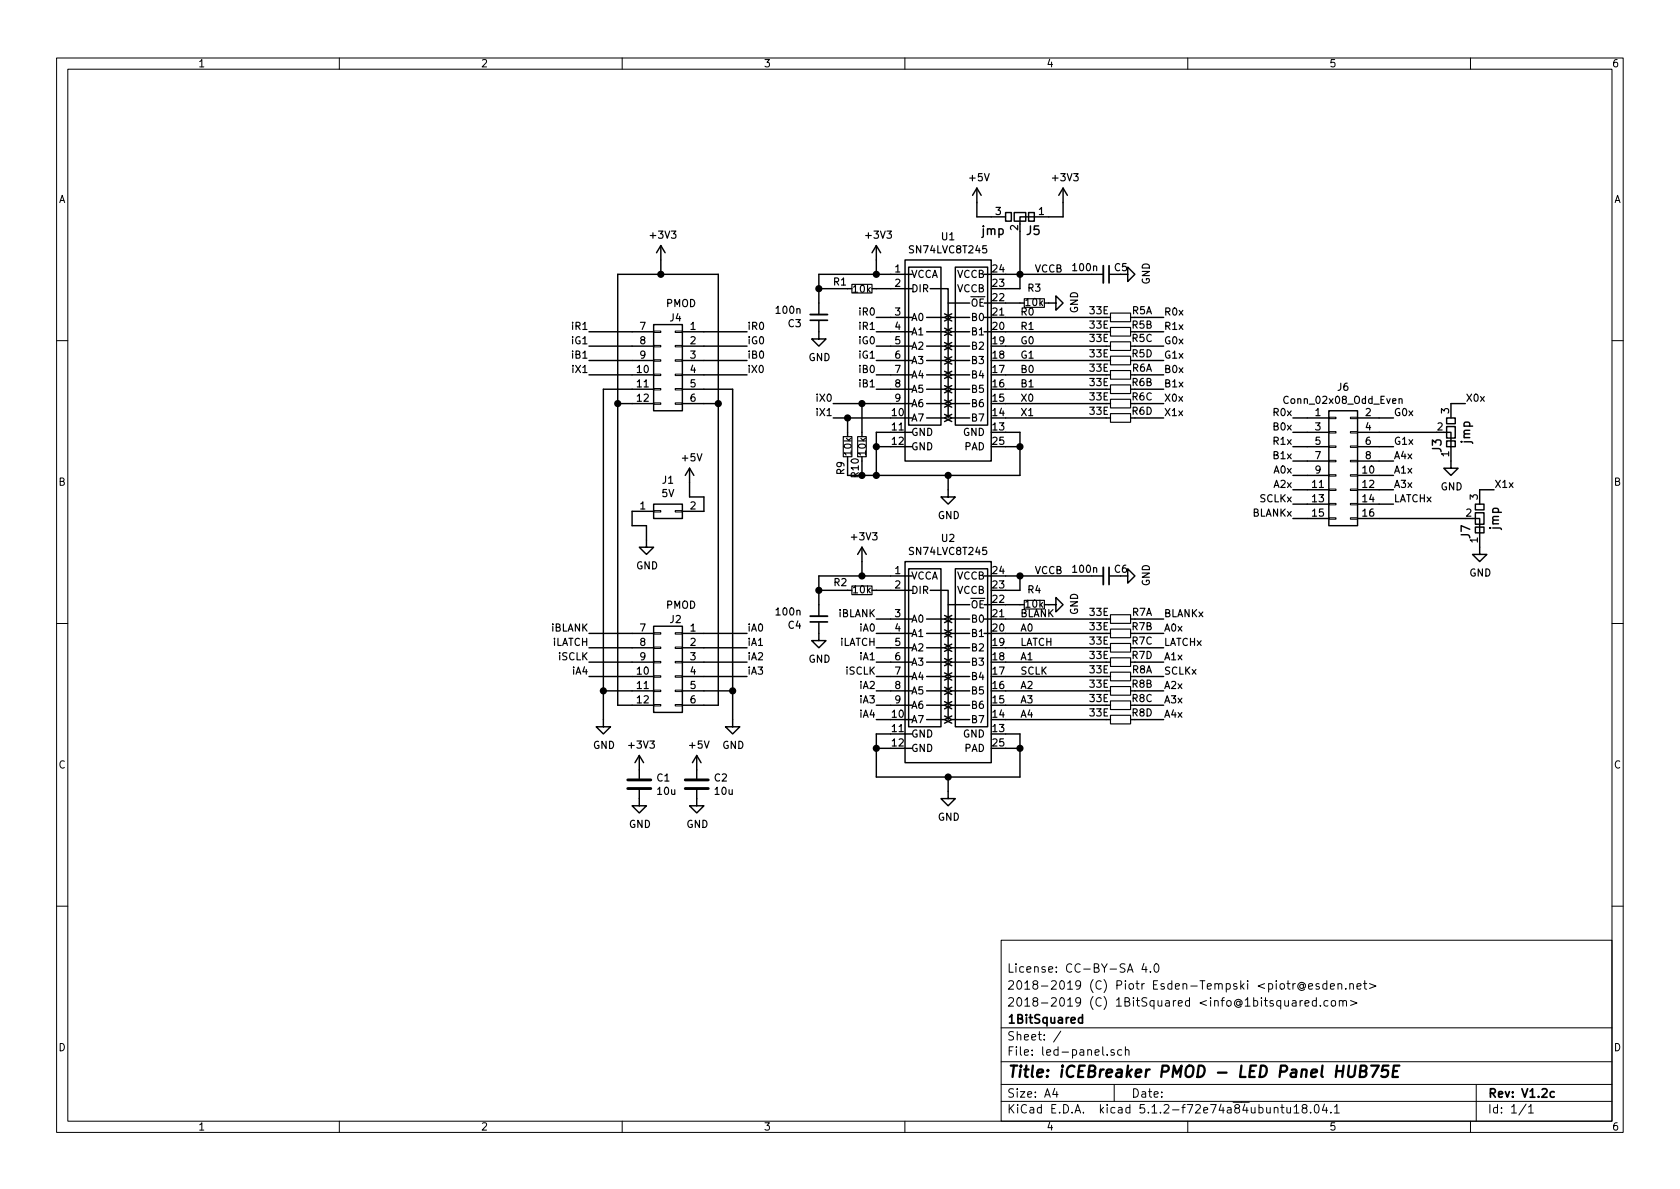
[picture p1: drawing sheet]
<svg xmlns="http://www.w3.org/2000/svg" width="297mm" height="210mm" viewBox="0 0 297 210" stroke-linecap="round" stroke-linejoin="round" font-family="sans-serif">
<g fill="none" stroke="#000" stroke-width=".18">
<path d="M10 10.3h277v189.9h-277zM12 12.2h273v186.1h-273zM60 10.3v1.9M110 10.3v1.9M160 10.3v1.9M210 10.3v1.9M260 10.3v1.9M115.6 58.5h1.2v.3h-1.2zM119.4 58.5h1.2v.3h-1.2zM10 60.2h2M115.6 71.2h1.2v.3h-1.2zM115.6 68.7h1.2v.3h-1.2z"/>
<path d="M115.6 66.2h1.2v.2h-1.2zM115.6 63.6h1.2v.3h-1.2zM115.6 61.1h1.2v.2h-1.2zM119.4 71.2h1.2v.3h-1.2zM119.4 68.7h1.2v.3h-1.2zM119.4 66.2h1.2v.2h-1.2zM119.4 63.6h1.2v.3h-1.2zM119.4 61.1h1.2v.2h-1.2zM234.9 78.9h1.3v.2h-1.3zM234.9 76.3h1.3v.3h-1.3zM234.9 73.8h1.3v.2h-1.3zM238.8 78.9h1.2v.2h-1.2z"/>
<path d="M238.8 76.3h1.2v.3h-1.2zM238.8 73.8h1.2v.2h-1.2zM285 60.2h2M115.6 90.3h1.2v.2h-1.2zM119.4 90.3h1.2v.2h-1.2zM234.9 91.6h1.3v.2h-1.3zM234.9 89h1.3v.3h-1.3zM234.9 86.5h1.3v.2h-1.3zM234.9 83.9h1.3v.3h-1.3zM234.9 81.4h1.3v.3h-1.3zM238.8 91.6h1.2v.2h-1.2zM238.8 89h1.2v.3h-1.2z"/>
<path d="M238.8 86.5h1.2v.2h-1.2zM238.8 83.9h1.2v.3h-1.2zM238.8 81.4h1.2v.3h-1.2zM10 110.3h2M115.6 119.5h1.2v.3h-1.2zM115.6 117h1.2v.2h-1.2zM115.6 114.4h1.2v.3h-1.2zM115.6 111.9h1.2v.2h-1.2zM119.4 119.5h1.2v.3h-1.2zM119.4 117h1.2v.2h-1.2zM119.4 114.4h1.2v.3h-1.2zM119.4 111.9h1.2v.2h-1.2z"/>
<path d="M285 110.3h2M115.6 124.6h1.2v.2h-1.2zM115.6 122h1.2v.3h-1.2zM119.4 124.6h1.2v.2h-1.2zM119.4 122h1.2v.3h-1.2zM10 160.2h2M177 166.3h108v32h-108zM202.3 170.4l-.4 1h.9M202.6 170.9v1M203.4 171.8v.1M204.3 170.5l.1-.1a.8 .8 0 0 1 .5 .8 .8 .8 0 0 1-.5 .7 .97 .97 0 0 1-.1-1.4zM228.5 177h.6l.1 .9"/>
<path d="M229.2 177.3l-.5 .1a.29 .29 0 0 0-.3 .2 .29 .29 0 0 0 .3 .3l.5-.1M229.9 176.9v1M230.3 176.9l-.4 .3M230.5 174.2a.37 .37 0 0 0-.6 0 .37 .37 0 0 0 0 .5 .37 .37 0 0 0 .6-.1M230.5 174.1v.5l.1 .1a.63 .63 0 0 0-.2-1 .63 .63 0 0 0-.9 .4 .71 .71 0 0 0 .3 .9 .71 .71 0 0 0 .9-.1M230.7 177.4l.7-.1v-.3l-.5-.1-.2 .2 .1 .7h.6M231.4 174.4l.7-.1-.1-.3-.4-.1-.2 .2v.7h.6M232.7 177l-.4-.1-.3 .3 .1 .6 .2 .1 .4-.1M232.7 176.4v1.5M233.2 174l-.3-.1-.2 .2v.3l.5 .1v.3h-.5M233.5 177.8v.1M234.6 174l-.4-.1-.3 .3v.6l.3 .1 .4-.1"/>
<path d="M234.6 173.4v1.5M234.8 177l-.4-.1-.3 .3 .1 .6 .2 .1 .4-.1M235.2 174.4l.7-.1v-.3l-.5-.1-.2 .2 .1 .7h.6M235.4 177.1l.3-.2 .4 .2v.7l-.2 .1-.5-.1zM236.6 174.1l.1-.1a.37 .37 0 0 1 .5 .1v.8M236.6 173.9v1M236.8 177.1l.2-.2 .4 .1v.9M236.8 176.9v1M237.4 177.1l.2-.2 .4 .1 .1 .9M237.9 174.8v.1M238.7 174.1l.2-.2 .3 .1 .1 .9M238.7 173.9v1"/>
<path d="M238.8 176.9l1.1 .5-1.1 .4M239.9 174.4l.7-.1v-.3l-.4-.1-.3 .2 .1 .7h.6M241.1 173.9h.6M241.3 173.4v1.3l.4 .2M242.1 173.9l1.2 .5-1.2 .4M285 160.2h2M60 198.3v1.9M110 198.3v1.9M160 198.3v1.9M177 194.8h108M177 191.8h108M177 187.8h108"/>
<path d="M177 181.8h108M186.5 192.5l-.4 1h1M186.8 193v1M187.6 182.3l-1.3 2M195.8 186.5v.1M197 185.7l-.4-.1-.2 .2 .1 .2 .5 .2v.3h-.6M197 191.8v3M198.3 185.7l-.4-.1-.3 .3 .1 .6 .2 .1 .4-.1M199 185.7l.2-.1 .3 .1 .1 .9M199 185.1v1.5M210 198.3v1.9M225.3 196l.1-.1a.37 .37 0 0 1 .6 .1v.8"/>
<path d="M226.4 195.8h.6M226.7 195.3v1.3l.3 .2M227.5 195.8l.1 .9 .3 .1 .3-.1M228.2 195.8v1M228.8 195.8l.4-.5v1.5M228.8 196.8h.9M230.5 196l-.2-.2-.1-.2 .3-.3h.3l.3 .3-.1 .2-.6 .2a.48 .48 0 0 0-.1 .7l.2 .1 .5-.1a.48 .48 0 0 0-.2-.7M231.7 196.7v.1M232.5 195.5l.4-.2a.94 .94 0 0 1 0 1.5l-.5-.3v-.6zM234.2 195.2l-.4 1.1h.9M234.5 195.8v1M235.3 196.7v.1"/>
<path d="M235.9 195.8l.5-.5v1.5M235.9 196.8h.9M260 198.3v1.9M261 191.8v6.5M269.8 195.2l-1.2 2M270.3 195.8l.4-.5v1.5M270.3 196.8h.8"/>
</g>
<path d="M143.3 56.6h3M196.1 47v3M143.3 110h3M196.1 100.3v3.1M191.4 179.4v1.5M191.4 180l-.4-.1-.3 .3 .1 .6 .2 .1 .4-.1M274.8 193.1l-.4-.1-.3 .3 .1 .6 .2 .1 .4-.1" fill="none" stroke="#000" stroke-width=".3"/>
<path d="M238.5 188.4l-.2 1.7 .2 .2a.66 .66 0 0 0 1-.2l.2-1.7M240.5 189.4l.9-.1a.47 .47 0 0 0 .2-.5 .47 .47 0 0 0-.3-.4h-.7l-.2 2h.7a.53 .53 0 0 0 .5-.5 .53 .53 0 0 0-.4-.5M242.4 188.4h1.4l-1.1 2M245.5 188.4h-.9l-.3 1 .3-.2 .7 .1 .1 .3-.1 .7-.3 .1h-.5l-.3-.1M246.3 189.4h.7M247.4 188.4h-.9l-.3 2h1" fill="none" stroke="#000" stroke-width=".41"/>
<g fill="none" stroke="#000" stroke-width=".25">
<path d="M172.7 33.3v5h5.1M172.7 33.3l-.7 1.2M172.7 33.3l.8 1.2M177.8 37.6h1v1.5h-1zM179.3 37.6h2.1v1.5h-2.1zM181.9 37.6h1v1.5h-1zM188 33.3v5h-7.7v1.3M188 33.3l-.8 1.2M188 33.3l.7 1.2M104.1 58.7h11.5M115.6 57.4h5v15.2h-5zM116.8 43.4l-.7 1.3"/>
<path d="M116.8 43.4v5.1M116.8 43.4l.8 1.3M120.6 58.7h11.5M144.8 56.8v3.1h1.2l-1.2 1.3-1.3-1.3h1.3M144.8 51h5.8M154.2 51h7.1M154.9 58.7h6.4M154.9 56.1h6.4M154.9 43.4l-.7 1.3M154.9 43.4v5.1M154.9 43.4l.8 1.3M160 46h15.3v35.5h-15.3z"/>
<path d="M160.7 47.2h5.7v28h-5.7zM161.3 48.5h-16.5v7.1M163.8 58.7h3.2M163.8 56.1h3.2M164.5 51h3.1v22.9M167 58l1.3 .7-1.3 .6M167 55.5l1.3 .6-1.3 .7M167.6 53.6h3.8M168.3 58l-1.3 .7 1.3 .6M168.3 55.5l-1.3 .6 1.3 .7M168.3 58.7h3.1M168.3 56.1h3.1"/>
<path d="M168.9 47.2h5.7v28h-5.7zM174 58.7h1.3M174 48.5h1.3M174 56.1h1.3M174 53.6h1.3M177.8 58.7h17.8M177.8 48.5h17.3M177.8 56.1h17.8M177.8 53.6h3.3M180.3 40.9v10.1h-2.5M184.7 53.6h2v-1.3l1.3 1.3-1.3 1.3v-1.3M196.2 48.5h3.2v-1.3l1.3 1.3-1.3 1.3v-1.3"/>
<path d="M200.7 58.7h5M200.7 56.1h5M104.1 66.3h11.5M104.1 61.2h11.5M104.1 63.7h11.5M109.2 71.4h6.4M115.6 68.8h-8.9v59.7h1.2l-1.2 1.3-1.3-1.3h1.3M120.6 68.8h8.9v59.7h1.3l-1.3 1.3-1.2-1.3h1.2M120.6 66.3h11.5M120.6 71.4h6.4M120.6 61.2h11.5M120.6 63.7h11.5"/>
<path d="M147.3 71.4h14M147.3 73.9h10.2M149.9 73.9v3.3M152.4 71.4v5.8M154.9 66.3h6.4M154.9 68.8h6.4M154.9 61.2h6.4M154.9 63.7h6.4M154.9 79h2.6M157.5 76.4h-2.6v7.7M160 73.9h1.3M160 76.4h1.3"/>
<path d="M160 79h1.3M163.8 66.3h3.2M163.8 68.8h3.2M163.8 71.4h3.2M163.8 61.2h3.2M163.8 63.7h3.2M163.8 73.9h3.2M167 73.3l1.3 .6-1.3 .6M167 70.7l1.3 .7-1.3 .6M167 68.2l1.3 .6-1.3 .7M167 65.7l1.3 .6-1.3 .6M167 63.1l1.3 .6-1.3 .7"/>
<path d="M167 60.6l1.3 .6-1.3 .6M168.3 73.3l-1.3 .6 1.3 .6M168.3 70.7l-1.3 .7 1.3 .6M168.3 68.2l-1.3 .6 1.3 .7M168.3 65.7l-1.3 .6 1.3 .6M168.3 63.1l-1.3 .6 1.3 .7M168.3 60.6l-1.3 .6 1.3 .6M168.3 66.3h3.1M168.3 68.8h3.1M168.3 71.4h3.1M168.3 61.2h3.1M168.3 63.7h3.1"/>
<path d="M168.3 73.9h3.1M177.8 66.3h17.8M177.8 68.8h17.8M177.8 71.4h17.8M177.8 61.2h18.5M177.8 63.7h17.8M177.8 73.9h17.8M177.8 76.4h2.5v7.7h-30.4M177.8 79h2.5M199.9 61.2h5.8M200.7 66.3h5M200.7 68.8h5"/>
<path d="M200.7 71.4h5M200.7 63.7h5M200.7 73.9h5M228.6 73.9h6.3M228.6 76.4h6.3M228.6 79h6.3M234.9 72.6h5.1v20.4h-5.1zM240 73.9h6.4M240 76.4h14M240 79h6.4M255.3 76.4h1.2v6.4h1.3l-1.3 1.3-1.2-1.3h1.2M255.8 73.9h1.5v1h-1.5z"/>
<path d="M255.8 78h1.5v1h-1.5zM255.8 75.4h1.5v2.1h-1.5zM259.1 71.4h-2.6v2.5M115.6 89.1h5v2.6h-5zM115.6 90.4h-3.8v2.6h2.5v3.8h1.3l-1.3 1.2-1.3-1.2h1.3M121.9 82.8v5.1h2.6v2.5h-3.9M121.9 82.8l-.7 1.3M121.9 82.8l.8 1.3M149.9 80.8v.7M152.4 96.8l-.8 1.2M152.4 96.8v5M152.4 96.8l.8 1.2"/>
<path d="M160 99.3h15.3v35.6h-15.3zM167.6 84.1v3.8h1.3l-1.3 1.2-1.2-1.2h1.2M228.6 84.1h6.3M228.6 86.6h6.3M228.6 89.1h6.3M228.6 91.7h6.3M228.6 81.5h6.3M240 84.1h6.4M240 86.6h6.4M240 89.1h6.4M240 91.7h19.1M240 81.5h6.4"/>
<path d="M260.3 91.7h1.3v6.3h1.3l-1.3 1.3-1.3-1.3h1.3M260.9 89.1h1.5v1.1h-1.5zM260.9 93.2h1.5v1h-1.5zM260.9 90.7h1.5v2h-1.5zM264.2 86.6h-2.6v2.5M104.1 112h11.5M104.1 114.5h11.5M104.1 117.1h11.5M104.1 119.6h11.5M115.6 110.7h5v15.3h-5zM120.6 112h11.5M120.6 114.5h11.5"/>
<path d="M120.6 117.1h11.5M120.6 119.6h11.5M144.8 110.1v3.2h1.2l-1.2 1.2-1.3-1.2h1.3M144.8 104.4h5.8M154.2 104.4h7.1M154.9 112h6.4M154.9 114.5h6.4M154.9 117.1h6.4M154.9 119.6h6.4M154.9 109.5h6.4M160.7 100.6h5.7v27.9h-5.7zM161.3 101.8h-16.5v7.2"/>
<path d="M163.8 112h3.2M163.8 114.5h3.2M163.8 117.1h3.2M163.8 119.6h3.2M163.8 109.5h3.2M164.5 104.4h3.1v22.8M167 119l1.3 .6-1.3 .7M167 116.5l1.3 .6-1.3 .6M167 113.9l1.3 .6-1.3 .7M167 111.4l1.3 .6-1.3 .6M167 108.8l1.3 .7-1.3 .6M167.6 106.9h3.8"/>
<path d="M168.3 119l-1.3 .6 1.3 .7M168.3 116.5l-1.3 .6 1.3 .6M168.3 113.9l-1.3 .6 1.3 .7M168.3 111.4l-1.3 .6 1.3 .6M168.3 108.8l-1.3 .7 1.3 .6M168.3 112h3.1M168.3 114.5h3.1M168.3 117.1h3.1M168.3 119.6h3.1M168.3 109.5h3.1M168.9 100.6h5.7v27.9h-5.7zM174 112h1.3"/>
<path d="M174 109.5h1.3M174 106.9h1.3M174 101.8h1.3M177.8 112h17.8M177.8 114.5h17.8M177.8 117.1h17.8M177.8 119.6h17.8M177.8 109.5h17.8M177.8 106.9h3.3M177.8 101.8h17.3M180.3 101.8v2.6h-2.5M184.7 106.9h2v-1.2l1.3 1.2-1.3 1.3v-1.3"/>
<path d="M196.2 101.8h3.2v-1.2l1.3 1.2-1.3 1.3v-1.3M200.7 112h5M200.7 114.5h5M200.7 117.1h5M200.7 119.6h5M200.7 109.5h5M106.7 122.2h8.9M113 139.7v2.8h1.3l-1.3 1.3-1.2-1.3h1.2M113 133.6v4.1M113 133.6l-.7 1.3M113 133.6l.8 1.3M115.6 124.7h-6.4v-76.2h17.8v76.2h-6.4"/>
<path d="M120.6 122.2h8.9M123.2 139.7v2.8h1.3l-1.3 1.3-1.3-1.3h1.3M123.2 133.6v4.1M123.2 133.6l-.8 1.3M123.2 133.6l.8 1.3M154.9 122.2h6.4M154.9 124.7h6.4M154.9 132.3h2.6M154.9 127.2h2.6M157.5 129.8h-2.6v7.6h25.4v-7.6h-2.5M160 132.3h1.3M160 129.8h1.3"/>
<path d="M160 127.2h1.3M163.8 122.2h3.2M163.8 124.7h3.2M163.8 127.2h3.2M167 126.6l1.3 .6-1.3 .7M167 124.1l1.3 .6-1.3 .6M167 121.5l1.3 .7-1.3 .6M167.6 137.4v3.8h1.3l-1.3 1.3-1.2-1.3h1.2M168.3 126.6l-1.3 .6 1.3 .7M168.3 124.1l-1.3 .6 1.3 .6M168.3 121.5l-1.3 .7 1.3 .6M168.3 122.2h3.1"/>
<path d="M168.3 124.7h3.1M168.3 127.2h3.1M177.8 122.2h17.8M177.8 124.7h17.8M177.8 132.3h2.5M177.8 127.2h17.8M200.7 122.2h5M200.7 124.7h5M200.7 127.2h5"/>
</g>
<g fill="none" stroke="#000" stroke-width=".2">
<path d="M150.6 50.3h3.6v1.5h-3.6zM181.1 52.8h3.6v1.6h-3.6zM196.3 55.4h3.6v1.5h-3.6zM196.3 57.9h3.6v1.5h-3.6zM149.1 77.2h1.5v3.6h-1.5zM151.6 77.2h1.6v3.6h-1.6zM196.3 60.4h3.6v1.6h-3.6zM196.3 63h3.6v1.5h-3.6zM196.3 65.5h3.6v1.6h-3.6zM196.3 68.1h3.6v1.5h-3.6zM196.3 70.6h3.6v1.5h-3.6zM196.3 73.1h3.6v1.6h-3.6z"/>
<path d="M247.4 70.6l.1-.1 .4 .1v.7M247.4 70.5v.8M150.6 103.6h3.6v1.6h-3.6zM181.1 106.2h3.6v1.5h-3.6zM196.3 108.7h3.6v1.5h-3.6zM196.3 111.2h3.6v1.6h-3.6zM196.3 113.8h3.6v1.5h-3.6zM196.3 116.3h3.6v1.6h-3.6zM196.3 118.9h3.6v1.5h-3.6zM196.3 121.4h3.6v1.5h-3.6zM196.3 123.9h3.6v1.6h-3.6zM196.3 126.5h3.6v1.5h-3.6z"/>
</g>
<path d="M111 139.4h4.1M111 137.9h4.1M121.2 139.4h4M121.2 137.9h4" fill="none" stroke="#000" stroke-width=".51"/>
<g fill="#000" stroke="#000" stroke-width=".25">
<circle cx="116.8" cy="48.5" r=".51"/>
<circle cx="144.8" cy="51" r=".51"/>
<circle cx="154.9" cy="48.5" r=".51"/>
<circle cx="180.3" cy="48.5" r=".51"/>
<circle cx="109.2" cy="71.4" r=".51"/>
<circle cx="127" cy="71.4" r=".51"/>
<circle cx="149.9" cy="73.9" r=".51"/>
<circle cx="152.4" cy="71.4" r=".51"/>
<circle cx="154.9" cy="79" r=".51"/>
<circle cx="180.3" cy="79" r=".51"/>
<circle cx="152.4" cy="84.1" r=".51"/>
<circle cx="154.9" cy="84.1" r=".51"/>
<circle cx="167.6" cy="84.1" r=".51"/>
<circle cx="144.8" cy="104.4" r=".51"/>
<circle cx="152.4" cy="101.8" r=".51"/>
<circle cx="180.3" cy="101.8" r=".51"/>
<circle cx="106.7" cy="122.2" r=".51"/>
<circle cx="129.5" cy="122.2" r=".51"/>
<circle cx="154.9" cy="132.3" r=".51"/>
<circle cx="167.6" cy="137.4" r=".51"/>
<circle cx="180.3" cy="132.3" r=".51"/>
</g>
<path d="M143.3 55.6h3M195.1 47v3M143.3 109h3M195.1 100.3v3.1" fill="none" stroke="#000" stroke-width=".33"/>
<text font-size="2.8" x="178" y="190.5">Title: iCEBreaker PMOD - LED Panel HUB75E</text>
<g font-size="2.1">
<text x="173.7" y="41.5">jmp</text>
<text x="181.5" y="41.5">J5</text>
<text x="254.9" y="80" transform="rotate(-90 254.9 80)">J3</text>
<text x="259.9" y="78.3" transform="rotate(-90 259.9 78.3)">jmp</text>
<text x="259.9" y="95.2" transform="rotate(-90 259.9 95.2)">J7</text>
<text x="265" y="93.5" transform="rotate(-90 265 93.5)">jmp</text>
<text x="178" y="172">License: CC-BY-SA 4.0</text>
<text x="178" y="178">2018-2019 (C) 1BitSquared &lt;info@1bitsquared.com&gt;</text>
<text x="178" y="175">2018-2019 (C) Piotr Esden-Tempski &lt;piotr@esden.net&gt;</text>
<text x="178" y="184">Sheet: /</text>
<text x="178" y="181">1BitSquared</text>
<text x="178" y="186.7">File: led-panel.sch</text>
<text x="178" y="196.9">KiCad E.D.A. kicad 5.1.2-f72e74a84ubuntu18.04.1</text>
<text x="178" y="194.1">Size: A4</text>
<text x="200" y="194.1">Date:</text>
<text x="263" y="194.1">Rev: V1.2c</text>
<text x="263" y="196.9">Id: 1/1</text>
</g>
<g font-size="1.8">
<text x="35" y="11.9">1</text>
<text x="85" y="11.9">2</text>
<text x="135" y="11.9">3</text>
<text x="185" y="11.9">4</text>
<text x="235" y="11.9">5</text>
<text x="285" y="11.9">6</text>
<text x="10.4" y="35.9">A</text>
<text x="171.5" y="32">+5V</text>
<text x="186.3" y="32">+3V3</text>
<text x="285.4" y="35.9">A</text>
<text x="176" y="38">3</text>
<text x="180" y="40.7" transform="rotate(-90 180 40.7)">2</text>
<text x="183.7" y="38">1</text>
<text x="115.1" y="42.2">+3V3</text>
<text x="153.2" y="42.2">+3V3</text>
<text x="161.2" y="44.8">SN74LVC8T245</text>
<text x="166.5" y="42.5">U1</text>
<text x="189.8" y="47.9">100n</text>
<text x="197.1" y="47.9">C5</text>
<text x="147.4" y="50.5">R1</text>
<text x="150.9" y="51.8">10k</text>
<text x="158.3" y="48.2">1</text>
<text x="158.3" y="50.7">2</text>
<text x="161" y="49.1">VCCA</text>
<text x="161" y="51.7">DIR</text>
<text x="169.2" y="51.7">VCCB</text>
<text x="169.2" y="49.1">VCCB</text>
<text x="175.6" y="53.3">22</text>
<text x="175.6" y="50.7">23</text>
<text x="175.6" y="48.2">24</text>
<text x="181.8" y="51.6">R3</text>
<text x="182.9" y="48.2">VCCB</text>
<text x="203.3" y="50.3" transform="rotate(-90 203.3 50.3)">GND</text>
<text x="101.4" y="58.3">iR1</text>
<text x="113.2" y="58.3">7</text>
<text x="117.8" y="54.3">PMOD</text>
<text x="118.5" y="56.8">J4</text>
<text x="122.1" y="58.3">1</text>
<text x="132.1" y="58.3">iR0</text>
<text x="137.4" y="55.5">100n</text>
<text x="139.4" y="57.9">C3</text>
<text x="152.2" y="55.8">iR0</text>
<text x="152.2" y="58.3">iR1</text>
<text x="158.3" y="55.8">3</text>
<text x="158.3" y="58.3">4</text>
<text x="161" y="56.8">A0</text>
<text x="161" y="59.3">A1</text>
<text x="171.7" y="54.2">OE</text>
<text x="172" y="59.3">B1</text>
<text x="172" y="56.8">B0</text>
<text x="175.6" y="58.3">20</text>
<text x="175.6" y="55.8">21</text>
<text x="180.3" y="55.8">R0</text>
<text x="180.3" y="58.3">R1</text>
<text x="181.4" y="54.1">10k</text>
<text x="190.6" y="55.4" transform="rotate(-90 190.6 55.4)">GND</text>
<text x="192.7" y="55.6">33E</text>
<text x="192.7" y="58.1">33E</text>
<text x="200.2" y="55.6">R5A</text>
<text x="200.2" y="58.1">R5B</text>
<text x="205.7" y="58.3">R1x</text>
<text x="205.7" y="55.8">R0x</text>
<text x="101.3" y="60.9">iG1</text>
<text x="101.4" y="63.4">iB1</text>
<text x="101.5" y="66">iX1</text>
<text x="112.7" y="66">10</text>
<text x="113.2" y="60.9">8</text>
<text x="113.2" y="63.4">9</text>
<text x="122.1" y="60.9">2</text>
<text x="122.1" y="63.4">3</text>
<text x="122.1" y="66">4</text>
<text x="132.1" y="63.4">iB0</text>
<text x="132.1" y="60.9">iG0</text>
<text x="132.1" y="66">iX0</text>
<text x="143" y="63.8">GND</text>
<text x="152.1" y="60.9">iG0</text>
<text x="152.1" y="63.4">iG1</text>
<text x="152.2" y="66">iB0</text>
<text x="158.3" y="60.9">5</text>
<text x="158.3" y="63.4">6</text>
<text x="158.3" y="66">7</text>
<text x="161" y="61.8">A2</text>
<text x="161" y="64.4">A3</text>
<text x="172" y="64.4">B3</text>
<text x="172" y="61.8">B2</text>
<text x="175.6" y="66">17</text>
<text x="175.6" y="63.4">18</text>
<text x="175.6" y="60.9">19</text>
<text x="180.3" y="60.9">G0</text>
<text x="180.3" y="63.4">G1</text>
<text x="180.3" y="66">B0</text>
<text x="192.7" y="60.5">33E</text>
<text x="192.7" y="63.2">33E</text>
<text x="192.7" y="65.7">33E</text>
<text x="200.2" y="60.5">R5C</text>
<text x="200.2" y="63.2">R5D</text>
<text x="200.2" y="65.7">R6A</text>
<text x="205.7" y="66">B0x</text>
<text x="205.7" y="63.4">G1x</text>
<text x="205.7" y="60.9">G0x</text>
<text x="112.7" y="68.5">11</text>
<text x="112.7" y="71">12</text>
<text x="122.1" y="68.5">5</text>
<text x="122.1" y="71">6</text>
<text x="144.7" y="71">iX0</text>
<text x="152.2" y="68.5">iB1</text>
<text x="158.3" y="68.5">8</text>
<text x="158.3" y="71">9</text>
<text x="161" y="66.9">A4</text>
<text x="161" y="69.5">A5</text>
<text x="172" y="69.5">B5</text>
<text x="172" y="66.9">B4</text>
<text x="175.6" y="71">15</text>
<text x="175.6" y="68.5">16</text>
<text x="180.3" y="68.5">B1</text>
<text x="180.3" y="71">X0</text>
<text x="192.7" y="68.3">33E</text>
<text x="192.7" y="70.8">33E</text>
<text x="200.2" y="68.3">R6B</text>
<text x="200.2" y="70.8">R6C</text>
<text x="205.7" y="68.5">B1x</text>
<text x="205.7" y="71">X0x</text>
<text x="227.4" y="71.4">Conn_02x08_Odd_Even</text>
<text x="236.5" y="69.1">J6</text>
<text x="259.1" y="71">X0x</text>
<text x="144.7" y="73.6">iX1</text>
<text x="157.8" y="73.6">10</text>
<text x="157.8" y="76.1">11</text>
<text x="161" y="74.5">A7</text>
<text x="161" y="77.1">GND</text>
<text x="161" y="72">A6</text>
<text x="170.3" y="77.1">GND</text>
<text x="172" y="74.5">B7</text>
<text x="172" y="72">B6</text>
<text x="175.6" y="76.1">13</text>
<text x="175.6" y="73.6">14</text>
<text x="180.3" y="73.6">X1</text>
<text x="192.7" y="73.3">33E</text>
<text x="200.2" y="73.3">R6D</text>
<text x="205.7" y="73.6">X1x</text>
<text x="225.3" y="73.6">R0x</text>
<text x="225.3" y="76.1">B0x</text>
<text x="232.6" y="73.6">1</text>
<text x="232.6" y="76.1">3</text>
<text x="241.5" y="73.6">2</text>
<text x="241.5" y="76.1">4</text>
<text x="246.4" y="73.6">G0x</text>
<text x="254.2" y="76.1">2</text>
<text x="256.2" y="73.1" transform="rotate(-90 256.2 73.1)">3</text>
<text x="120.7" y="81.6">+5V</text>
<text x="149.3" y="83.9" transform="rotate(-90 149.3 83.9)">R9</text>
<text x="150.6" y="80.5" transform="rotate(-90 150.6 80.5)">10k</text>
<text x="153.1" y="80.5" transform="rotate(-90 153.1 80.5)">10k</text>
<text x="157.8" y="78.7">12</text>
<text x="161" y="79.6">GND</text>
<text x="170.5" y="79.6">PAD</text>
<text x="175.6" y="78.7">25</text>
<text x="225.3" y="78.7">R1x</text>
<text x="225.3" y="81.2">B1x</text>
<text x="225.3" y="83.7">A0x</text>
<text x="232.6" y="78.7">5</text>
<text x="232.6" y="81.2">7</text>
<text x="232.6" y="83.7">9</text>
<text x="241" y="83.7">10</text>
<text x="241.5" y="78.7">6</text>
<text x="241.5" y="81.2">8</text>
<text x="246.4" y="78.7">G1x</text>
<text x="246.4" y="83.7">A1x</text>
<text x="246.4" y="81.2">A4x</text>
<text x="256.2" y="80.7" transform="rotate(-90 256.2 80.7)">1</text>
<text x="10.4" y="85.9">B</text>
<text x="117" y="87.9">5V</text>
<text x="117.1" y="85.5">J1</text>
<text x="151.8" y="84.4" transform="rotate(-90 151.8 84.4)">R10</text>
<text x="222.8" y="88.8">SCLKx</text>
<text x="225.3" y="86.3">A2x</text>
<text x="232.1" y="86.3">11</text>
<text x="232.1" y="88.8">13</text>
<text x="241" y="86.3">12</text>
<text x="241" y="88.8">14</text>
<text x="246.4" y="86.3">A3x</text>
<text x="246.4" y="88.8">LATCHx</text>
<text x="254.7" y="86.7">GND</text>
<text x="261.3" y="88.4" transform="rotate(-90 261.3 88.4)">3</text>
<text x="264.2" y="86.3">X1x</text>
<text x="285.4" y="85.9">B</text>
<text x="113.2" y="90.1">1</text>
<text x="122.1" y="90.1">2</text>
<text x="150.7" y="95.5">+3V3</text>
<text x="165.8" y="91.8">GND</text>
<text x="166.5" y="95.8">U2</text>
<text x="221.4" y="91.4">BLANKx</text>
<text x="232.1" y="91.4">15</text>
<text x="241" y="91.4">16</text>
<text x="259.2" y="91.4">2</text>
<text x="261.3" y="96" transform="rotate(-90 261.3 96)">1</text>
<text x="112.5" y="100.7">GND</text>
<text x="158.3" y="101.5">1</text>
<text x="161.2" y="98.1">SN74LVC8T245</text>
<text x="175.6" y="101.5">24</text>
<text x="182.9" y="101.5">VCCB</text>
<text x="189.8" y="101.3">100n</text>
<text x="197.1" y="101.3">C6</text>
<text x="259.8" y="101.9">GND</text>
<text x="117.8" y="107.6">PMOD</text>
<text x="147.5" y="103.7">R2</text>
<text x="150.9" y="104.9">10k</text>
<text x="158.3" y="104.1">2</text>
<text x="161" y="102.5">VCCA</text>
<text x="161" y="105">DIR</text>
<text x="169.2" y="105">VCCB</text>
<text x="169.2" y="102.5">VCCB</text>
<text x="171.7" y="107.6">OE</text>
<text x="175.6" y="106.6">22</text>
<text x="175.6" y="104.1">23</text>
<text x="181.4" y="107.5">10k</text>
<text x="181.8" y="104.9">R4</text>
<text x="203.3" y="103.7" transform="rotate(-90 203.3 103.7)">GND</text>
<text x="97.5" y="111.7">iBLANK</text>
<text x="113.2" y="111.7">7</text>
<text x="118.5" y="110.2">J2</text>
<text x="122.1" y="111.7">1</text>
<text x="132.1" y="111.7">iA0</text>
<text x="137.4" y="108.8">100n</text>
<text x="139.4" y="111.2">C4</text>
<text x="148.3" y="109.1">iBLANK</text>
<text x="152.2" y="111.7">iA0</text>
<text x="158.3" y="109.1">3</text>
<text x="158.3" y="111.7">4</text>
<text x="161" y="110.1">A0</text>
<text x="161" y="112.6">A1</text>
<text x="172" y="112.6">B1</text>
<text x="172" y="110.1">B0</text>
<text x="175.6" y="111.7">20</text>
<text x="175.6" y="109.1">21</text>
<text x="180.3" y="111.7">A0</text>
<text x="180.3" y="109.1">BLANK</text>
<text x="190.6" y="108.8" transform="rotate(-90 190.6 108.8)">GND</text>
<text x="192.7" y="108.9">33E</text>
<text x="192.7" y="111.4">33E</text>
<text x="192.7" y="114">33E</text>
<text x="200.2" y="108.9">R7A</text>
<text x="200.2" y="111.4">R7B</text>
<text x="200.2" y="114">R7C</text>
<text x="205.7" y="109.1">BLANKx</text>
<text x="205.7" y="111.7">A0x</text>
<text x="97.7" y="114.2">iLATCH</text>
<text x="98.8" y="116.8">iSCLK</text>
<text x="101.4" y="119.3">iA4</text>
<text x="112.7" y="119.3">10</text>
<text x="113.2" y="114.2">8</text>
<text x="113.2" y="116.8">9</text>
<text x="122.1" y="114.2">2</text>
<text x="122.1" y="116.8">3</text>
<text x="122.1" y="119.3">4</text>
<text x="132.1" y="116.8">iA2</text>
<text x="132.1" y="114.2">iA1</text>
<text x="132.1" y="119.3">iA3</text>
<text x="143" y="117.2">GND</text>
<text x="148.5" y="114.2">iLATCH</text>
<text x="149.6" y="119.3">iSCLK</text>
<text x="152.2" y="116.8">iA1</text>
<text x="158.3" y="114.2">5</text>
<text x="158.3" y="116.8">6</text>
<text x="158.3" y="119.3">7</text>
<text x="161" y="115.2">A2</text>
<text x="161" y="117.7">A3</text>
<text x="172" y="117.7">B3</text>
<text x="172" y="115.2">B2</text>
<text x="175.6" y="119.3">17</text>
<text x="175.6" y="116.8">18</text>
<text x="175.6" y="114.2">19</text>
<text x="180.3" y="114.2">LATCH</text>
<text x="180.3" y="116.8">A1</text>
<text x="180.3" y="119.3">SCLK</text>
<text x="192.7" y="116.5">33E</text>
<text x="192.7" y="119.1">33E</text>
<text x="200.2" y="116.5">R7D</text>
<text x="200.2" y="119.1">R8A</text>
<text x="205.7" y="119.3">SCLKx</text>
<text x="205.7" y="114.2">LATCHx</text>
<text x="205.7" y="116.8">A1x</text>
<text x="112.7" y="121.8">11</text>
<text x="112.7" y="124.4">12</text>
<text x="122.1" y="121.8">5</text>
<text x="122.1" y="124.4">6</text>
<text x="152.2" y="121.8">iA2</text>
<text x="152.2" y="124.4">iA3</text>
<text x="158.3" y="121.8">8</text>
<text x="158.3" y="124.4">9</text>
<text x="161" y="120.3">A4</text>
<text x="161" y="122.8">A5</text>
<text x="161" y="125.3">A6</text>
<text x="172" y="125.3">B6</text>
<text x="172" y="122.8">B5</text>
<text x="172" y="120.3">B4</text>
<text x="175.6" y="124.4">15</text>
<text x="175.6" y="121.8">16</text>
<text x="180.3" y="121.8">A2</text>
<text x="180.3" y="124.4">A3</text>
<text x="192.7" y="121.6">33E</text>
<text x="192.7" y="124.1">33E</text>
<text x="200.2" y="121.6">R8B</text>
<text x="200.2" y="124.1">R8C</text>
<text x="205.7" y="121.8">A2x</text>
<text x="205.7" y="124.4">A3x</text>
<text x="152.2" y="126.9">iA4</text>
<text x="157.8" y="126.9">10</text>
<text x="157.8" y="129.5">11</text>
<text x="157.8" y="132">12</text>
<text x="161" y="127.9">A7</text>
<text x="161" y="130.4">GND</text>
<text x="170.3" y="130.4">GND</text>
<text x="172" y="127.9">B7</text>
<text x="175.6" y="129.5">13</text>
<text x="175.6" y="126.9">14</text>
<text x="175.6" y="132">25</text>
<text x="180.3" y="126.9">A4</text>
<text x="192.7" y="126.7">33E</text>
<text x="200.2" y="126.7">R8D</text>
<text x="205.7" y="126.9">A4x</text>
<text x="10.4" y="135.9">C</text>
<text x="104.9" y="132.4">GND</text>
<text x="111.3" y="132.4">+3V3</text>
<text x="122" y="132.4">+5V</text>
<text x="127.7" y="132.4">GND</text>
<text x="161" y="133">GND</text>
<text x="170.5" y="133">PAD</text>
<text x="285.4" y="135.9">C</text>
<text x="116.2" y="138.2">C1</text>
<text x="116.3" y="140.6">10u</text>
<text x="126.3" y="138.2">C2</text>
<text x="126.5" y="140.6">10u</text>
<text x="111.2" y="146.4">GND</text>
<text x="121.4" y="146.4">GND</text>
<text x="165.8" y="145.1">GND</text>
<text x="10.4" y="185.9">D</text>
<text x="285.4" y="185.9">D</text>
<text x="35" y="199.9">1</text>
<text x="85" y="199.9">2</text>
<text x="135" y="199.9">3</text>
<text x="185" y="199.9">4</text>
<text x="235" y="199.9">5</text>
<text x="285" y="199.9">6</text>
</g>
</svg>
